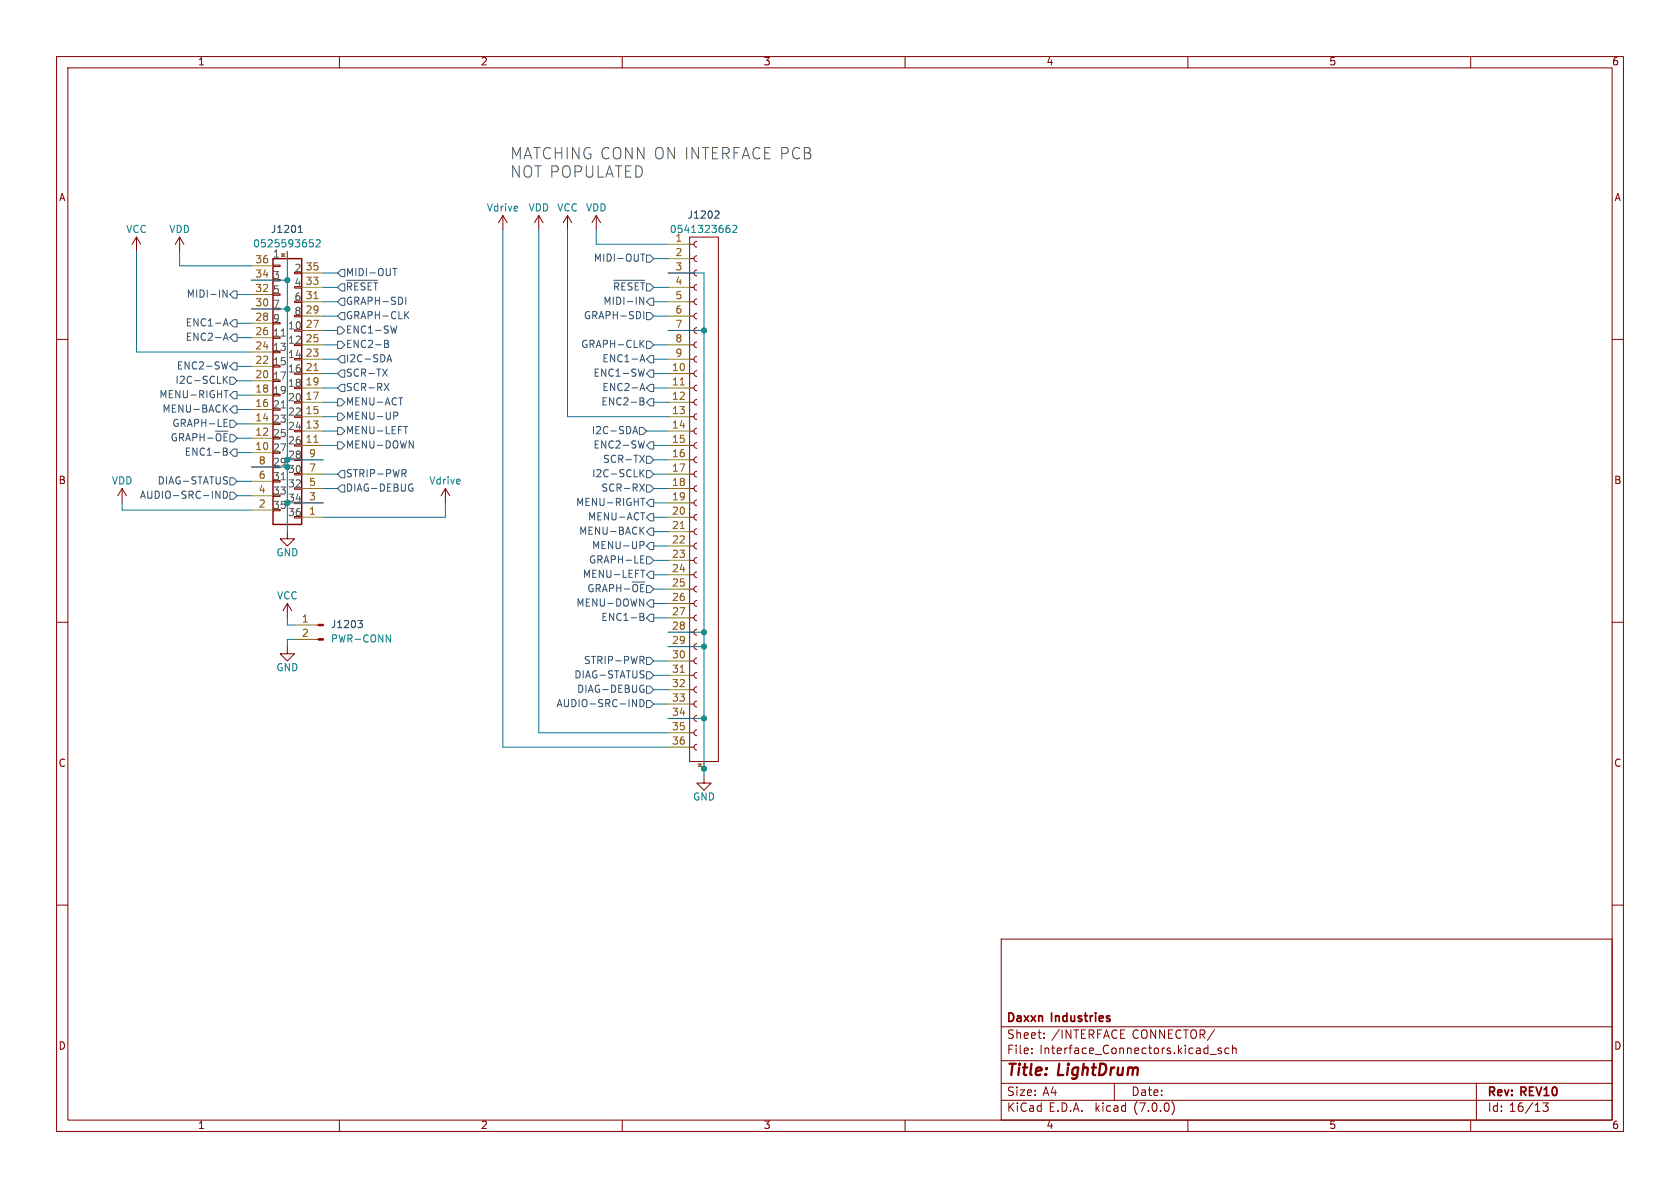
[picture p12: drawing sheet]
<svg xmlns="http://www.w3.org/2000/svg" width="297mm" height="210mm" viewBox="0 0 297 210" stroke-linecap="round" stroke-linejoin="round" font-family="sans-serif">
<g fill="none" stroke="#840000" stroke-width=".18">
<path d="M10 10h277v190h-277zM12 12h273v186h-273zM60 10v2M110 10v2M160 10v2M210 10v2M260 10v2M88.9 38.1l-.8 1.3M88.9 38.1v2.5M88.9 38.1l.8 1.3M95.2 38.1l-.7 1.3M95.2 38.1v2.5"/>
<path d="M95.2 38.1l.8 1.3M100.3 38.1l-.7 1.3M100.3 38.1v2.5M100.3 38.1l.8 1.3M105.4 38.1l-.8 1.3M105.4 38.1v2.5M105.4 38.1l.8 1.3M10 60h2M24.1 41.9l-.7 1.3M24.1 41.9v2.6M24.1 41.9l.8 1.3M31.7 41.9l-.7 1.3"/>
<path d="M31.7 41.9v2.6M31.7 41.9l.8 1.3M48.3 46.9h1.2v.2h-1.2zM52.1 58.3h1.2v.2h-1.2zM121.9 41.9h5.1v92.7h-5.1zM121.9 58.4h.8M121.9 55.9h.8M121.9 53.3h.8M121.9 50.8h.8M121.9 48.3h.8M121.9 45.7h.8M121.9 43.2h.8"/>
<path d="M123.2 57.9l-.4 .1-.1 .4 .1 .4 .4 .1M123.2 55.4l-.4 .1-.1 .4 .1 .3 .4 .2M123.2 52.8l-.4 .2-.1 .3 .1 .4 .4 .1M123.2 50.3l-.4 .1-.1 .4 .1 .4 .4 .1M123.2 47.8l-.4 .1-.1 .3 .1 .4 .4 .2M123.2 45.2l-.4 .1-.1 .4 .1 .4 .4 .1M123.2 42.7l-.4 .1-.1 .4 .1 .3 .4 .2M285 60h2M52.1 60.8h1.2v.3h-1.2zM52.1 63.4h1.2v.2h-1.2zM52.1 65.9h1.2v.3h-1.2zM52.1 68.5h1.2v.2h-1.2z"/>
<path d="M52.1 71h1.2v.2h-1.2zM52.1 73.5h1.2v.3h-1.2zM52.1 76.1h1.2v.2h-1.2zM52.1 78.6h1.2v.3h-1.2zM121.9 78.7h.8M121.9 76.2h.8M121.9 73.7h.8M121.9 71.1h.8M121.9 68.6h.8M121.9 66h.8M121.9 63.5h.8M121.9 61h.8"/>
<path d="M123.2 78.2l-.4 .2-.1 .3 .1 .4 .4 .1M123.2 75.7l-.4 .1-.1 .4 .1 .4 .4 .1M123.2 73.2l-.4 .1-.1 .3 .1 .4 .4 .2M123.2 70.6l-.4 .1-.1 .4 .1 .4 .4 .1M123.2 68.1l-.4 .1-.1 .4 .1 .3 .4 .2M123.2 65.5l-.4 .2-.1 .3 .1 .4 .4 .1M123.2 63l-.4 .1-.1 .4 .1 .4 .4 .1M123.2 60.5l-.4 .1-.1 .3 .1 .4 .4 .2M21.6 86.4l-.8 1.2M21.6 86.4v2.5M21.6 86.4l.8 1.2M50.8 94v1.3h1.3l-1.3 1.2-1.3-1.2h1.3"/>
<path d="M52.1 81.2h1.2v.2h-1.2zM52.1 83.7h1.2v.2h-1.2zM52.1 86.2h1.2v.3h-1.2zM52.1 88.8h1.2v.2h-1.2zM52.1 91.3h1.2v.3h-1.2zM78.7 86.4l-.7 1.2M78.7 86.4v2.5M78.7 86.4l.8 1.2M121.9 99.1h.8M121.9 96.5h.8M121.9 94h.8M121.9 91.4h.8"/>
<path d="M121.9 88.9h.8M121.9 86.4h.8M121.9 83.8h.8M121.9 81.3h.8M123.2 98.6l-.4 .1-.1 .3 .1 .4 .4 .2M123.2 96l-.4 .1-.1 .4 .1 .4 .4 .1M123.2 93.5l-.4 .1-.1 .4 .1 .3 .4 .2M123.2 90.9l-.4 .2-.1 .3 .1 .4 .4 .1M123.2 88.4l-.4 .1-.1 .4 .1 .4 .4 .1M123.2 85.9l-.4 .1-.1 .3 .1 .4 .4 .2M123.2 83.3l-.4 .1-.1 .4 .1 .4 .4 .1M123.2 80.8l-.4 .1-.1 .4 .1 .3 .4 .2"/>
<path d="M10 110h2M50.8 114.3v1.3h1.3l-1.3 1.2-1.3-1.2h1.3M50.8 106.7l-.8 1.3M50.8 106.7v2.5M50.8 106.7l.8 1.3M55.9 113h.4M55.9 110.5h.4M121.9 119.4h.8M121.9 116.8h.8M121.9 114.3h.8M121.9 111.8h.8M121.9 109.2h.8"/>
<path d="M121.9 106.7h.8M121.9 104.1h.8M121.9 101.6h.8M123.2 118.9l-.4 .1-.1 .4 .1 .3 .4 .2M123.2 116.3l-.4 .2-.1 .3 .1 .4 .4 .1M123.2 113.8l-.4 .1-.1 .4 .1 .4 .4 .1M123.2 111.3l-.4 .1-.1 .3 .1 .4 .4 .2M123.2 108.7l-.4 .1-.1 .4 .1 .4 .4 .1M123.2 106.2l-.4 .1-.1 .4 .1 .3 .4 .2M123.2 103.6l-.4 .2-.1 .3 .1 .4 .4 .1M123.2 101.1l-.4 .1-.1 .4 .1 .4 .4 .1M285 110h2"/>
<path d="M121.9 132.1h.8M121.9 129.5h.8M121.9 127h.8M121.9 124.5h.8M121.9 121.9h.8M123.2 131.6l-.4 .1-.1 .4 .1 .3 .4 .2M123.2 129l-.4 .2-.1 .3 .1 .4 .4 .1M123.2 126.5l-.4 .1-.1 .4 .1 .4 .4 .1M123.2 124l-.4 .1-.1 .3 .1 .4 .4 .2M123.2 121.4l-.4 .1-.1 .4 .1 .4 .4 .1M124.5 137.2v1.2h1.2l-1.2 1.3-1.3-1.3h1.3M10 160h2"/>
<path d="M285 160h2M177 166h108v32h-108zM60 198v2M110 198v2M160 198v2M177 194.5h108M177 191.5h108M177 187.5h108M177 181.5h108M182.4 186.1v.2M182.4 185.3v.2M184.6 183.4v.2"/>
<path d="M184.6 182.6v.2M197 191.5v3M207.2 194.7a1.72 1.72 0 0 1 0 2.3M210 198v2M213.9 186.4h1.1M215.9 185.3h-.4l-.2 .2 .1 .2 .5 .1v.4h-.6M217.3 185.3h-.5l-.3 .2v.5l.2 .2h.6M217.9 185.4l.2-.1h.4v1M217.9 184.8v1.5M260 198v2M261 191.5v6.5M273.7 195l-.5 .5 .4 .2v.6l-.2 .2h-.4l-.2-.2"/>
</g>
<path d="M48.3 45.7h5v47h-5z" fill="#fff" stroke="#fff" stroke-width=".18"/>
<path d="M48.3 45.7h5v47h-5z" fill="none" stroke="#840000" stroke-width=".25"/>
<g fill="none" stroke="#a0a006" stroke-width=".18">
<path d="M44.4 59.7h3.9M44.4 57.2h3.9M44.4 54.6h3.9M44.4 52.1h3.9M44.4 49.5h3.9M44.4 47h3.9M50.8 44.5v1.2M53.3 58.4h3.8M53.3 55.9h3.8M53.3 53.3h3.8M53.3 50.8h3.8M53.3 48.3h3.8"/>
<path d="M118.1 58.4h3.8M118.1 55.9h3.8M118.1 53.3h3.8M118.1 50.8h3.8M118.1 48.3h3.8M118.1 43.2h3.8M118.1 45.7h3.8M44.4 77.5h3.9M44.4 74.9h3.9M44.4 72.4h3.9M44.4 69.9h3.9M44.4 67.3h3.9"/>
<path d="M44.4 64.8h3.9M44.4 62.2h3.9M53.3 78.7h3.8M53.3 76.2h3.8M53.3 73.7h3.8M53.3 71.1h3.8M53.3 68.6h3.8M53.3 66h3.8M53.3 63.5h3.8M53.3 61h3.8M118.1 78.7h3.8M118.1 76.2h3.8"/>
<path d="M118.1 73.7h3.8M118.1 71.1h3.8M118.1 68.6h3.8M118.1 66h3.8M118.1 63.5h3.8M118.1 61h3.8M44.4 80h3.9M44.4 90.2h3.9M44.4 87.6h3.9M44.4 85.1h3.9M44.4 82.6h3.9M53.3 91.4h3.8"/>
<path d="M53.3 88.9h3.8M53.3 86.4h3.8M53.3 83.8h3.8M53.3 81.3h3.8M118.1 91.4h3.8M118.1 88.9h3.8M118.1 86.4h3.8M118.1 83.8h3.8M118.1 81.3h3.8M118.1 94h3.8M118.1 96.5h3.8M118.1 99.1h3.8"/>
<path d="M52.1 110.5h3.8M52.1 113h3.8M118.1 101.6h3.8M118.1 104.1h3.8M118.1 106.7h3.8M118.1 109.2h3.8M118.1 111.8h3.8M118.1 114.3h3.8M118.1 116.8h3.8M118.1 119.4h3.8M118.1 121.9h3.8M118.1 124.5h3.8"/>
<path d="M118.1 127h3.8M118.1 129.5h3.8M118.1 132.1h3.8M124.5 134.6v1.3"/>
</g>
<path d="M55.5 52.8h.7M55.5 78.2h.7M55.5 65.5h.7M120.3 68h.7M120.3 93.4h.7M120.3 118.8h.7" fill="none" stroke="#8c5a0a" stroke-width=".18"/>
<path d="M126.6 37.3l.4 .1 .1 .3-.8 .9h.8M52.7 41.1h.8M52.9 40.1l.2-.3v1.3M63.3 109.7h.8l-.5 .5 .4 .1 .1 .4-.3 .3h-.3" fill="none" stroke="#005550" stroke-width=".18"/>
<path d="M128.7 39.8h.2M129.5 40l.5-.2 .3 .4-.8 .9h.8M54.7 42.4h.6M54.9 42.9h.3l.2 .2-.1 .4-.4 .1M55.9 42.5l.5-.1 .2 .3-.8 .9h.8M128.6 40.3h.2l.3 .3-.1 .4-.4 .1M68.3 112.2l.7 1.3v-1.3" fill="none" stroke="#128875" stroke-width=".18"/>
<g fill="#840000" stroke="#840000" stroke-width=".18">
<path d="M56.3 112.9h.8v.3h-.8z"/>
<path d="M56.3 110.4h.8v.2h-.8z"/>
</g>
<g fill="none" stroke="#345372" stroke-width=".18">
<path d="M39.4 51.3l.7 1.2v-1.2M39.5 57.6l.4-1.3 .4 1.3M39.6 59.8h.6M39.6 57.3h.6M41.3 59.1h.6v1.2h-.6l-.7-.6zM41.3 56.5h.6v1.3h-.6l-.7-.6zM41.3 51.4h.6v1.3h-.6l-.7-.6zM59.7 55.9l.6-.7h.7v1.3h-.7zM59.7 53.3l.6-.6h.7v1.3h-.7zM59.7 57.8h.6l.7 .6-.7 .7h-.6zM59.7 50.8l.6-.6h.7v1.2h-.7zM59.7 48.3l.6-.7h.7v1.3h-.7z"/>
<path d="M61.3 49.5h5.5M62.2 50.4l-.1-.3-.6-.1v1.3M63.3 50h-.6v1.3M64.5 50.1l-.4-.1-.3 .4M65.7 50h-.6v1.3M66 50h.8M66.4 50v1.3M69.4 47.5h.8M70.2 57.6l-.3 1.3M71.7 55.6l.6 .7M71.7 52.5v1.3M72.3 55.1l-.7 .7"/>
<path d="M108.5 49.5h5.5M109.4 50.4l-.1-.3-.6-.1v1.3M110.5 50h-.6v1.3M111.8 50.1l-.5-.1-.3 .4M112.9 50h-.6v1.3M113.1 52.5l.7 1.3v-1.3M113.3 50h.7M113.3 44.9h.7M113.6 44.9v1.3M113.6 50v1.3M113.8 55.1v1.2M114.3 50.2h.6l.7 .6-.7 .6h-.6z"/>
<path d="M114.3 55.2h.6l.7 .7-.7 .6h-.6zM114.3 45.1h.6l.7 .6-.7 .7h-.6zM114.9 52.7h.7v1.3h-.7l-.6-.7zM31.1 76.7h-.4l-.3 .5M32.5 77.1l-.2-.4h-.6v1.2M32.8 77.9l.5-1.2 .4 1.2M34.8 77.1l-.1-.4h-.6v1.2M35.4 76.7v1.2M36.1 76.7v1.2M38.1 76.2h2.2M38.2 77.1a.42 .42 0 0 1 .4-.5 .42 .42 0 0 1 .5 .5M39.5 66.5v1.3"/>
<path d="M39.5 60.2l.4-1.3 .4 1.3M39.6 75.4h.6M39.6 74.7h.4M39.6 74.1h.6M39.6 69h.7M39.7 67.1l.5 .7M39.7 72.1l.5 .8M39.9 79.8l.3 .3-.1 .3-.6 .1M40 69v1.3M40.2 66.5l-.7 .7M40.2 71.6l-.7 .7M40.2 76.7h-.6v1.2"/>
<path d="M40.3 64l-.3 1.2-.3-.9M40.6 74.3h.7l.6 .6-.6 .7h-.7zM40.6 66.7h.7l.6 .6-.6 .6h-.7zM40.6 76.8h.7l.6 .7-.6 .6h-.7zM41.3 64.1h.6v1.3h-.6l-.7-.6zM41.3 69.2h.6v1.3h-.6l-.7-.6zM41.3 71.8h.6v1.2h-.6l-.7-.6zM41.3 79.4h.6v1.2h-.6l-.7-.6zM59.7 70.5h.6l.7 .6-.7 .7h-.6zM59.7 73h.6l.7 .7-.7 .6h-.6zM59.7 66l.6-.6h.7v1.3h-.7zM59.7 60.3h.6l.7 .7-.7 .6h-.6z"/>
<path d="M59.7 78.1h.6l.7 .6-.7 .7h-.6zM59.7 75.6h.6l.7 .6-.7 .6h-.6zM60.3 67.9h.7v1.3h-.7l-.6-.6zM60.3 62.9h.7v1.2h-.7l-.6-.6zM67.6 65.2l.9 1.3M67.9 67.8l.9 1.2M68 60.2l.6 .1v.2l-.2 .3M68 60.8h.4M68.4 64l.4-1.3 .5 1.3M68.4 60.8l.3 .2-.1 .3-.6 .1M68.5 65.2l-.9 1.3M68.5 63.6h.6"/>
<path d="M68.8 67.8l-.9 1.2M69.6 72.9h.5l.2 .2-.1 .4h-.6M70.5 70.3h.7M71.4 75.4h.7M72.3 77.9l.8 1.3v-1.3M111.9 76.7l.4-1.3 .4 1.3M112 76.3h.6M113 75.6h.7l.6 .6-.6 .6h-.7zM113.1 64l.5-1.3 .4 1.3M113.1 70.3l.6 .1 .1 .3-.2 .2M113.1 70.9h.5M113.1 69l.5-1.2 .4 1.2"/>
<path d="M113.3 63.6h.6M113.3 68.7h.6M113.3 60.7l.6 .7M113.6 70.9l.3 .3-.1 .3-.7 .1M113.9 60.2l-.8 .7M113.9 65.2l-.3 1.3-.2-.9M113.9 77.9l-.3 1.3-.2-.9M114.3 60.3h.6l.7 .7-.7 .6h-.6zM114.9 62.9h.7v1.2h-.7l-.6-.6zM114.9 65.4h.7v1.3h-.7l-.6-.7zM114.9 70.5h.7v1.3h-.7l-.6-.7zM114.9 67.9h.7v1.3h-.7l-.6-.6z"/>
<path d="M114.9 78.1h.7v1.3h-.7l-.6-.7zM38.2 86.8l.7 1.3v-1.3M39.5 86.8a.64 .64 0 0 1 .7 .7 .64 .64 0 0 1-.7 .6zM40 84.3h.2M40.1 85.1v.3M40.6 84.5h.7l.6 .6-.6 .6h-.7zM40.6 87h.7l.6 .6-.6 .7h-.7zM60.3 83.2h.7v1.3h-.7l-.6-.7zM60.3 85.7h.7v1.3h-.7l-.6-.6zM71.4 83.7l.4 .6M71.6 83l.2 .3-.1 .3-.1 .1M72.8 86.3h.2v.4l-.2 .1"/>
<path d="M72.8 85.6h.1M113.1 85.6l.8 1.2M113.1 80.5l.8 1.2M113.1 95.7h.5l.3 .3-.2 .3-.6 .1M113.1 83v1.3M113.3 98.9h.4M113.3 99.5h.6M113.3 98.3h.6M113.3 88.1h.7M113.3 90.6h.7M113.3 83.6l.6 .7M113.3 93.7l.6 .7"/>
<path d="M113.6 88.1v1.3M113.9 83l-.8 .7M113.9 93.2l-.8 .7M113.9 85.6l-.8 1.2M113.9 80.5l-.8 1.2M114.3 98.4h.6l.7 .7-.7 .6h-.6zM114.3 85.7h.6l.7 .7-.7 .6h-.6zM114.3 80.6h.6l.7 .7-.7 .6h-.6zM114.3 83.2h.6l.7 .6-.7 .7h-.6zM114.9 95.9h.7v1.3h-.7l-.6-.7zM114.9 90.8h.7v1.3h-.7l-.6-.7zM114.9 88.3h.7v1.2h-.7l-.6-.6z"/>
<path d="M114.9 93.3h.7v1.3h-.7l-.6-.6zM104.8 103.4h-.5l-.2 .5M106.1 103.8l-.1-.4-.6-.1v1.3M106.5 104.6l.4-1.3 .4 1.3M108.5 103.8l-.1-.4-.6-.1v1.3M109 103.3v1.3M109.8 103.3v1.3M111.8 102.9h2.2M111.9 103.8a.42 .42 0 0 1 .4-.5 .42 .42 0 0 1 .4 .5M113.1 105.9l.7 1.2v-1.2M113.1 108.4l.6 .1 .1 .3-.2 .2M113.1 116h.5l.3 .3-.2 .3-.6 .1"/>
<path d="M113.1 109h.5M113.3 100.8h.7M113.4 116.7l.5 .6M113.6 109l.3 .3-.1 .3-.7 .1M113.7 118.6h.2M113.8 119.4v.3M113.9 103.3h-.6v1.3M114.3 103.5h.6l.7 .6-.7 .7h-.6zM114.3 116.2h.6l.7 .6-.7 .7h-.6zM114.3 118.7h.6l.7 .7-.7 .6h-.6zM114.9 106h.7v1.3h-.7l-.6-.6zM114.9 101h.7v1.2h-.7l-.6-.6z"/>
<path d="M114.9 108.6h.7v1.3h-.7l-.6-.7zM111.8 123.7l.7 1.2v-1.2M113.1 123.7a.64 .64 0 0 1 .8 .6 .64 .64 0 0 1-.8 .6zM113.5 121.1l.3 .1M113.6 121.8h.3v.5l-.4 .1M114.3 121.3h.6l.7 .6-.7 .7h-.6zM114.3 123.8h.6l.7 .7-.7 .6h-.6z"/>
</g>
<g fill="none" stroke="#0a73a0" stroke-width=".18">
<path d="M24.1 44.5v17.7h20.3M31.7 44.5v2.5h12.7M41.9 59.7h2.5M41.9 57.2h2.5M41.9 52.1h2.5M44.4 54.6h6.4M44.4 49.5h6.4M50.8 44.5v49.5M57.1 55.9h2.6M57.1 58.4h2.6M57.1 53.3h2.6M57.1 50.8h2.6"/>
<path d="M57.1 48.3h2.6M88.9 40.6v91.5h29.2M95.2 40.6v88.9h22.9M100.3 40.6v33.1h17.8M105.4 40.6v2.6h12.7M115.6 55.9h2.5M115.6 53.3h2.5M115.6 50.8h2.5M115.6 45.7h2.5M118.1 48.3h6.4v88.9M118.1 58.4h6.4M41.9 69.9h2.5"/>
<path d="M41.9 74.9h2.5M41.9 77.5h2.5M41.9 72.4h2.5M41.9 64.8h2.5M41.9 67.3h2.5M57.1 71.1h2.6M57.1 68.6h2.6M57.1 76.2h2.6M57.1 73.7h2.6M57.1 63.5h2.6M57.1 66h2.6M57.1 61h2.6"/>
<path d="M57.1 78.7h2.6M114.3 76.2h3.8M115.6 71.1h2.5M115.6 68.6h2.5M115.6 63.5h2.5M115.6 66h2.5M115.6 61h2.5M115.6 78.7h2.5M21.6 88.9v1.3h22.8M41.9 85.1h2.5M41.9 80h2.5M41.9 87.6h2.5"/>
<path d="M44.4 82.6h6.4M50.8 88.9h6.3M50.8 81.3h6.3M57.1 83.8h2.6M57.1 86.4h2.6M78.7 88.9v2.5h-21.6M115.6 94h2.5M115.6 96.5h2.5M115.6 99.1h2.5M115.6 88.9h2.5M115.6 91.4h2.5M115.6 83.8h2.5"/>
<path d="M115.6 81.3h2.5M115.6 86.4h2.5M50.8 109.2v1.3h1.3M52.1 113h-1.3v1.3M115.6 116.8h2.5M115.6 119.4h2.5M115.6 101.6h2.5M115.6 109.2h2.5M115.6 104.1h2.5M115.6 106.7h2.5M118.1 114.3h6.4M118.1 111.8h6.4"/>
<path d="M115.6 121.9h2.5M115.6 124.5h2.5M118.1 127h6.4"/>
</g>
<g fill="#028f99" stroke="#028f99" stroke-width=".18">
<circle cx="124.5" cy="135.9" r=".46"/>
<circle cx="124.5" cy="127" r=".46"/>
<circle cx="124.5" cy="111.8" r=".46"/>
<circle cx="124.5" cy="114.3" r=".46"/>
<circle cx="124.5" cy="58.4" r=".46"/>
<circle cx="50.8" cy="49.5" r=".46"/>
<circle cx="50.8" cy="54.6" r=".46"/>
</g>
<g font-size="2.8" fill="#565656">
<text x="90.2" y="28.5">MATCHING CONN ON INTERFACE PCB</text>
<text x="90.2" y="31.8">NOT POPULATED</text>
</g>
<g font-size="2.8" fill="#840000">
<text x="178" y="190.8">Title:</text>
<text x="187.1" y="190.8">LightDrum</text>
</g>
<g font-size="2.1" fill="#840000">
<text x="178" y="183.9">Sheet:</text>
<text x="178" y="181.1">Daxxn</text>
<text x="185.9" y="183.9">/INTERFACE</text>
<text x="186" y="181.1">Industries</text>
<text x="200.2" y="183.9">CONNECTOR/</text>
<text x="178" y="186.6">File:</text>
<text x="183.8" y="186.6">Interface_Connectors.kicad_sch</text>
<text x="178" y="196.8">KiCad</text>
<text x="178" y="194">Size:</text>
<text x="184.3" y="194">A4</text>
<text x="185.4" y="196.8">E.D.A.</text>
<text x="193.7" y="196.8">kicad</text>
<text x="200" y="194">Date:</text>
<text x="200.6" y="196.8">(7.0.0)</text>
<text x="263" y="194.2">Rev:</text>
<text x="263" y="196.8">Id: 16/13</text>
<text x="269" y="194.2">REV10</text>
</g>
<g font-size="1.8" fill="#840000">
<text x="35" y="11.8">1</text>
<text x="85" y="11.8">2</text>
<text x="135" y="11.8">3</text>
<text x="185" y="11.8">4</text>
<text x="235" y="11.8">5</text>
<text x="285" y="11.8">6</text>
<text x="10.4" y="35.8">A</text>
<text x="285.4" y="35.8">A</text>
<text x="10.3" y="85.8">B</text>
<text x="285.3" y="85.8">B</text>
<text x="10.3" y="135.8">C</text>
<text x="285.3" y="135.8">C</text>
<text x="10.3" y="185.8">D</text>
<text x="285.3" y="185.8">D</text>
<text x="35" y="199.8">1</text>
<text x="85" y="199.8">2</text>
<text x="135" y="199.8">3</text>
<text x="185" y="199.8">4</text>
<text x="235" y="199.8">5</text>
<text x="285" y="199.8">6</text>
</g>
<g font-size="1.8" fill="#128875">
<text x="22.3" y="41.5">VCC</text>
<text x="29.9" y="41.5">VDD</text>
<text x="86" y="37.7">Vdrive</text>
<text x="93.4" y="37.7">VDD</text>
<text x="98.5" y="37.7">VCC</text>
<text x="103.5" y="37.7">VDD</text>
<text x="118.3" y="41.5">0541323662</text>
<text x="44.7" y="44">0525593652</text>
<text x="119.3" y="42.9">1</text>
<text x="19.7" y="85.9">VDD</text>
<text x="75.8" y="85.9">Vdrive</text>
<text x="48.8" y="98.6">GND</text>
<text x="48.9" y="106.2">VCC</text>
<text x="58.4" y="113.9">PWR-CONN</text>
<text x="48.8" y="118.9">GND</text>
<text x="122.5" y="141.8">GND</text>
</g>
<g font-size="1.8" fill="#005550">
<text x="47.8" y="41.5">J1201</text>
<text x="121.5" y="38.9">J1202</text>
<text x="58.4" y="111.3">J1203</text>
</g>
<g font-size="1.8" fill="#8c5a0a">
<text x="45.1" y="46.7">36</text>
<text x="119.3" y="45.5">2</text>
<text x="45.1" y="51.8">32</text>
<text x="45.1" y="49.3">34</text>
<text x="54" y="53.1">31</text>
<text x="54" y="50.5">33</text>
<text x="54" y="48">35</text>
<text x="119.3" y="48">3</text>
<text x="119.3" y="50.5">4</text>
<text x="119.3" y="53.1">5</text>
<text x="45.1" y="59.4">26</text>
<text x="45.1" y="56.9">28</text>
<text x="45.1" y="54.4">30</text>
<text x="54" y="58.2">27</text>
<text x="54" y="55.6">29</text>
<text x="119.3" y="55.6">6</text>
<text x="119.3" y="58.2">7</text>
<text x="45.1" y="64.5">22</text>
<text x="45.1" y="62">24</text>
<text x="54" y="65.8">21</text>
<text x="54" y="63.2">23</text>
<text x="54" y="60.7">25</text>
<text x="118.7" y="65.8">10</text>
<text x="119.3" y="60.7">8</text>
<text x="119.3" y="63.2">9</text>
<text x="45.1" y="69.6">18</text>
<text x="45.1" y="67.1">20</text>
<text x="54" y="70.9">17</text>
<text x="54" y="68.3">19</text>
<text x="118.7" y="68.3">11</text>
<text x="118.7" y="70.9">12</text>
<text x="45.1" y="77.2">12</text>
<text x="45.1" y="74.7">14</text>
<text x="45.1" y="72.1">16</text>
<text x="54" y="75.9">13</text>
<text x="54" y="73.4">15</text>
<text x="118.7" y="73.4">13</text>
<text x="118.7" y="75.9">14</text>
<text x="45.1" y="79.8">10</text>
<text x="45.7" y="82.3">8</text>
<text x="54" y="78.5">11</text>
<text x="54.6" y="83.6">7</text>
<text x="54.6" y="81">9</text>
<text x="118.7" y="78.5">15</text>
<text x="118.7" y="81">16</text>
<text x="118.7" y="83.6">17</text>
<text x="45.7" y="89.9">2</text>
<text x="45.7" y="87.4">4</text>
<text x="45.7" y="84.8">6</text>
<text x="54.6" y="88.6">3</text>
<text x="54.6" y="86.1">5</text>
<text x="118.7" y="86.1">18</text>
<text x="118.7" y="88.6">19</text>
<text x="54.6" y="91.2">1</text>
<text x="118.7" y="91.2">20</text>
<text x="118.7" y="93.7">21</text>
<text x="118.7" y="96.3">22</text>
<text x="118.7" y="98.8">23</text>
<text x="118.7" y="101.3">24</text>
<text x="118.7" y="103.9">25</text>
<text x="118.7" y="106.4">26</text>
<text x="53.3" y="110.2">1</text>
<text x="53.3" y="112.8">2</text>
<text x="118.7" y="109">27</text>
<text x="118.7" y="111.5">28</text>
<text x="118.7" y="114">29</text>
<text x="118.7" y="116.6">30</text>
<text x="118.7" y="119.1">31</text>
<text x="118.7" y="121.7">32</text>
<text x="118.7" y="124.2">33</text>
<text x="118.7" y="126.7">34</text>
<text x="118.7" y="129.3">35</text>
<text x="118.7" y="131.8">36</text>
</g>
<g font-size="1.8" fill="#565656">
<text x="48.3" y="45.7">1</text>
<text x="48.3" y="49.5">3</text>
<text x="48.3" y="52.1">5</text>
<text x="52.1" y="48.3">2</text>
<text x="52.1" y="50.8">4</text>
<text x="52.1" y="53.3">6</text>
<text x="48.3" y="57.2">9</text>
<text x="48.3" y="59.7">11</text>
<text x="48.3" y="54.6">7</text>
<text x="50.8" y="58.4">10</text>
<text x="52.1" y="55.9">8</text>
<text x="48.3" y="62.2">13</text>
<text x="48.3" y="64.8">15</text>
<text x="50.8" y="61">12</text>
<text x="50.8" y="63.5">14</text>
<text x="48.3" y="67.3">17</text>
<text x="48.3" y="69.9">19</text>
<text x="50.8" y="71.1">20</text>
<text x="50.8" y="68.6">18</text>
<text x="50.8" y="66">16</text>
<text x="48.3" y="77.5">25</text>
<text x="48.3" y="72.4">21</text>
<text x="48.3" y="74.9">23</text>
<text x="50.8" y="76.2">24</text>
<text x="50.8" y="73.7">22</text>
<text x="48.3" y="82.6">29</text>
<text x="48.3" y="80">27</text>
<text x="50.8" y="78.7">26</text>
<text x="48.3" y="87.6">33</text>
<text x="48.3" y="85.1">31</text>
<text x="50.8" y="86.4">32</text>
<text x="48.3" y="90.2">35</text>
<text x="50.8" y="91.4">36</text>
</g>
<g font-size="1.8" fill="#345372">
<text x="104.9" y="46.5">MIDI-OUT</text>
<text x="32.9" y="52.9">MIDI-IN</text>
<text x="61.2" y="52.2">~{RESET}</text>
<text x="61.2" y="49.1">MIDI-OUT</text>
<text x="108.2" y="52.2">~{RESET}</text>
<text x="32.7" y="58">ENC1-A</text>
<text x="61.2" y="56.7">GRAPH-CLK</text>
<text x="61.2" y="54.2">GRAPH-SDI</text>
<text x="61.2" y="59.2">ENC1-SW</text>
<text x="103.1" y="56.7">GRAPH-SDI</text>
<text x="106.5" y="54.2">MIDI-IN</text>
<text x="31.1" y="65.6">ENC2-SW</text>
<text x="32.7" y="60.5">ENC2-A</text>
<text x="61.2" y="64.3">I2C-SDA</text>
<text x="61.2" y="61.8">ENC2-B</text>
<text x="102.6" y="61.8">GRAPH-CLK</text>
<text x="106.4" y="64.3">ENC1-A</text>
<text x="28" y="70.7">MENU-RIGHT</text>
<text x="30.9" y="68.1">I2C-SCLK</text>
<text x="61.2" y="69.4">SCR-RX</text>
<text x="61.2" y="71.9">MENU-ACT</text>
<text x="61.2" y="66.9">SCR-TX</text>
<text x="104.8" y="66.9">ENC1-SW</text>
<text x="106.2" y="71.9">ENC2-B</text>
<text x="106.4" y="69.4">ENC2-A</text>
<text x="28.6" y="73.2">MENU-BACK</text>
<text x="30.3" y="75.8">GRAPH-LE</text>
<text x="61.2" y="74.5">MENU-UP</text>
<text x="61.2" y="77">MENU-LEFT</text>
<text x="104.5" y="77">I2C-SDA</text>
<text x="30" y="78.9">GRAPH-~{OE}</text>
<text x="32.5" y="80.8">ENC1-B</text>
<text x="61.2" y="79.6">MENU-DOWN</text>
<text x="104.8" y="79.6">ENC2-SW</text>
<text x="106.5" y="82.1">SCR-TX</text>
<text x="24.6" y="88.5">AUDIO-SRC-IND</text>
<text x="27.7" y="85.9">DIAG-STATUS</text>
<text x="61.2" y="84.6">STRIP-PWR</text>
<text x="61.2" y="87.2">DIAG-DEBUG</text>
<text x="101.7" y="89.7">MENU-RIGHT</text>
<text x="104.5" y="84.6">I2C-SCLK</text>
<text x="106.2" y="87.2">SCR-RX</text>
<text x="102.2" y="94.8">MENU-BACK</text>
<text x="103.8" y="92.3">MENU-ACT</text>
<text x="104" y="99.9">GRAPH-LE</text>
<text x="104.5" y="97.3">MENU-UP</text>
<text x="101.8" y="107.5">MENU-DOWN</text>
<text x="102.9" y="102.4">MENU-LEFT</text>
<text x="103.7" y="105.6">GRAPH-~{OE}</text>
<text x="106.2" y="110">ENC1-B</text>
<text x="103.1" y="117.7">STRIP-PWR</text>
<text x="98.3" y="125.3">AUDIO-SRC-IND</text>
<text x="101.4" y="120.2">DIAG-STATUS</text>
<text x="101.9" y="122.7">DIAG-DEBUG</text>
</g>
<g font-size="1.8" fill="#028f99">
<text x="50.8" y="81.3">28</text>
<text x="50.8" y="83.8">30</text>
<text x="50.8" y="88.9">34</text>
</g>
<g font-size=".9" fill="#8c5a0a">
<text x="50.5" y="45.6" transform="rotate(-90 50.5 45.6)">M</text>
<text x="124.2" y="135.7" transform="rotate(-90 124.2 135.7)">M</text>
</g>
</svg>
